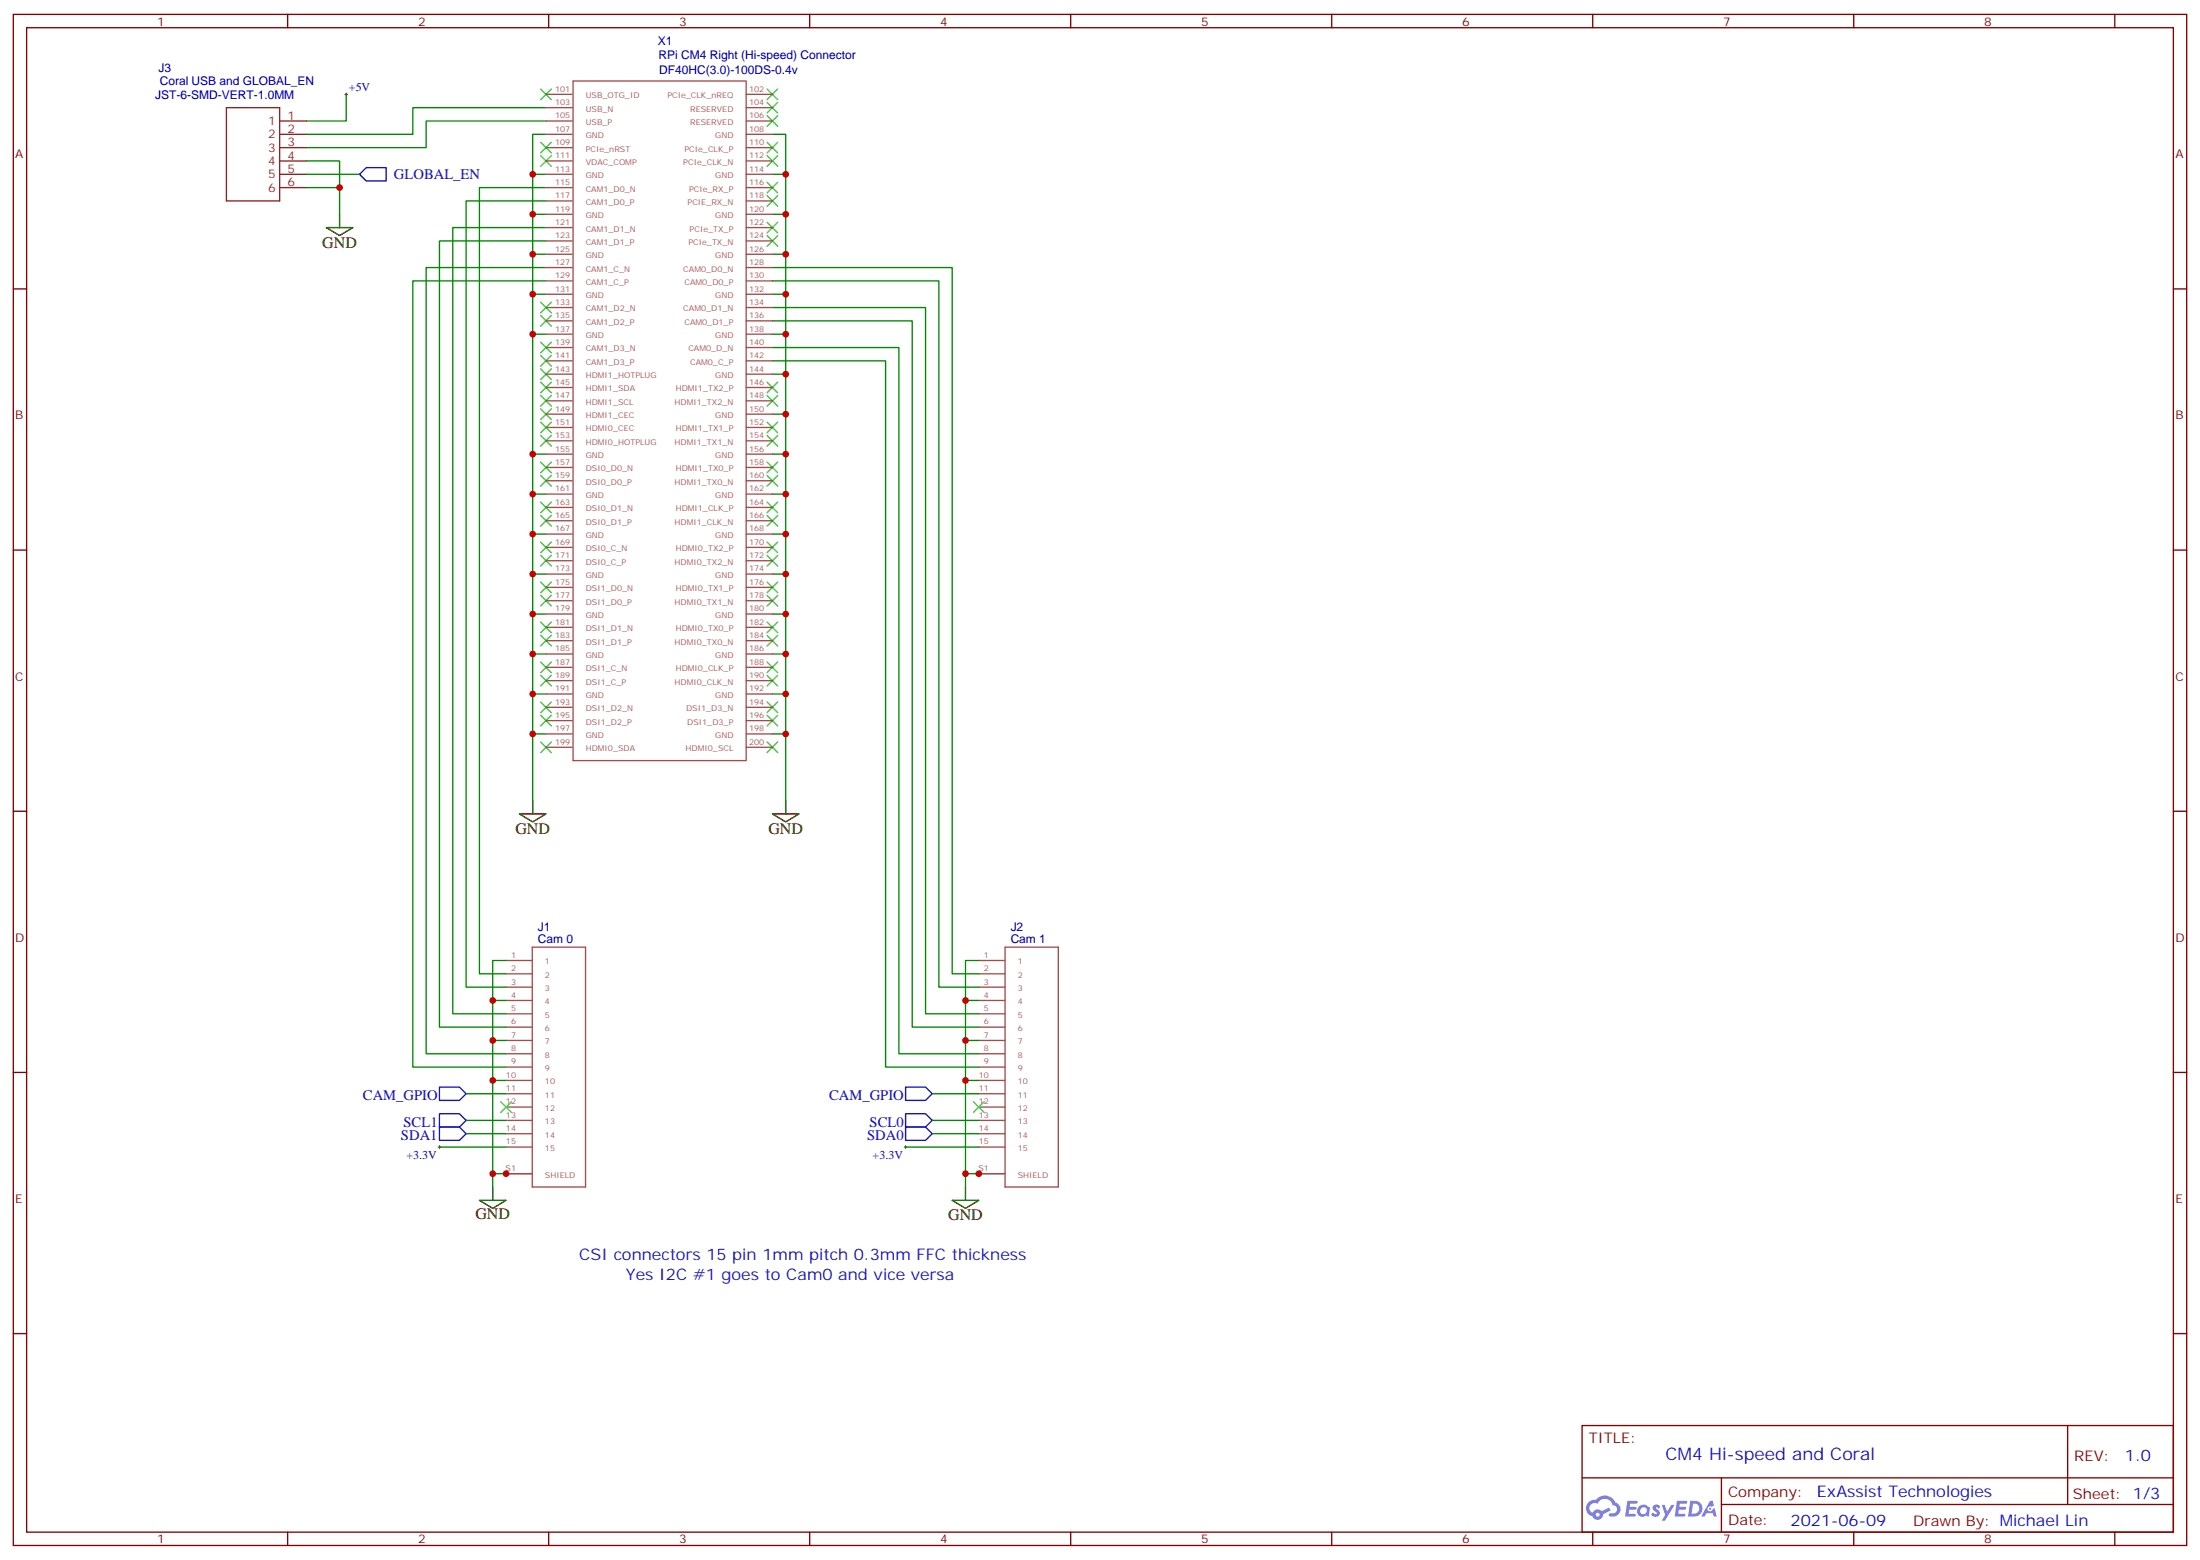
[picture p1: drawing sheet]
<svg xmlns="http://www.w3.org/2000/svg" width="583mm" height="413mm" viewBox="0 0 583 413" stroke-linecap="round" stroke-linejoin="round" font-family="sans-serif">
<g fill="none" stroke="#870000" stroke-width=".35">
<path d="M3.5 3.8h575.8v405.4h-575.8zM7.1 7.3h568.6v398.3h-568.6zM76.2 3.8v3.5M145.3 3.8v3.5M214.5 3.8v3.5M283.6 3.8v3.5M352.8 3.8v3.5M421.9 3.8v3.5M491.1 3.8v3.5M560.2 3.8v3.5M3.5 76.5h3.6M575.7 76.5h3.6"/>
<path d="M3.5 145.6h3.6M575.7 145.6h3.6M3.5 214.8h3.6M575.7 214.8h3.6M3.5 283.9h3.6M575.7 283.9h3.6M3.5 353.1h3.6M575.7 353.1h3.6M419.1 377.4h156.6v28.2h-156.6zM547.7 377.4v20.9M419.1 391.2h156.5M456 398.3h119.6"/>
<path d="M456 391.2v14.2M76.2 405.6v3.6M145.3 405.6v3.6M214.5 405.6v3.6M283.6 405.6v3.6M352.8 405.6v3.6M421.9 405.6v3.6M491.1 405.6v3.6M560.2 405.6v3.6"/>
</g>
<g fill="#5487ff">
<path d="M438.1 398.6a1.22 1.22 0 0 1 1.7 .2l-.4 .6a.47 .47 0 0 0-.3-.4 .47 .47 0 0 0-.5 .2v.1a1.23 1.23 0 0 1 .8 2 1.44 1.44 0 0 1-2-.3l.5-.6 .7 .5a.29 .29 0 0 0 .3-.3 .29 .29 0 0 0-.2-.3 1.04 1.04 0 0 1-.6-1.7z"/>
<path d="M431.1 397.3h2.3l.4 .2-.2 .5-1.8 .1-.1 .8h1.5l.3 .4-.3 .4h-1.6l-.2 1.1h1.7l.2 .3-.2 .3-2.6 .1z"/>
<path d="M444.2 397.3h2.4l.3 .2-.1 .5-1.8 .1-.2 .8h1.6l.3 .4-.4 .4h-1.6l-.1 1.1h1.7l.2 .3-.2 .3-2.7 .1z"/>
<path d="M453 397.3h.7l.3 1.3-.6 .3a.69 .69 0 0 0-1 .3 .69 .69 0 0 0 .4 .9 .69 .69 0 0 0 .9-.6l.5-.2 .6 2.2h-.8l-.3-.9h-1.7l-.5 .9h-.8z"/>
<path d="M440.2 398.4h.8l.6 1.8 1.1-1.8h.9l-2.6 4.2h-.8l.9-1.5z"/>
<path d="M447.8 397.3l-.6 4.2h1.3a2.11 2.11 0 0 0 2.5-2.1 2.11 2.11 0 0 0-2.5-2.1zM448.5 398.1a1.39 1.39 0 0 1 1.7 1.4 1.39 1.39 0 0 1-1.8 1.3h-.3z"/>
<path d="M434.1 399a1.54 1.54 0 0 0-.1 2.1 1.54 1.54 0 0 0 2.1 .1l.7 .3 .3-2.3-.2-.3h-.4a1.49 1.49 0 0 0-2.4 .1zM434.3 400a.95 .95 0 0 1 1.9 0 .95 .95 0 0 1-1.9 0z"/>
<path d="M420.8 397.7a2.18 2.18 0 0 0 1.1 3.7 1.44 1.44 0 0 0 1.6 .9 1.44 1.44 0 0 0 1.2-1.4l2-1-.5-.8-1.9 1a1.47 1.47 0 0 0-2.4 .4 1.39 1.39 0 0 1-.7-1.9 1.39 1.39 0 0 1 2-.5 2.12 2.12 0 0 1 2.2-1.3 2.12 2.12 0 0 1 1.9 1.7 1.14 1.14 0 0 1 1 1.4 1.14 1.14 0 0 1-1.6 .7 .43 .43 0 0 0-.5 .4 .43 .43 0 0 0 .4 .5 1.98 1.98 0 0 0 2.5-1.2 1.98 1.98 0 0 0-1.2-2.6 2.98 2.98 0 0 0-5.1-.6l-1.1 .1zM422.7 401a.55 .55 0 0 1 1.1 0 .55 .55 0 0 1-1.1 0z"/>
<circle cx="453" cy="399.4" r=".26"/>
</g>
<path d="M90 56.7v3.6M86.4 60.3h7.1l-3.5 2.1zM137.6 215.5h7l-3.5 2.1zM141.1 211.9v3.6M204.6 215.5h7.1l-3.6 2.1zM208.1 211.9v3.6M127 317.8h7.1l-3.6 2.1zM130.5 314.3v3.5M252.2 317.8h7.1l-3.5 2.1zM255.8 314.3v3.5" fill="none" stroke="#000" stroke-width=".35"/>
<g fill="none" stroke="#008700" stroke-width=".35">
<path d="M91.7 25v7h-10.6M144.6 35.6h-3.5v176.3M144.6 28.5h-35.2v7.1h-28.3M144.6 32h-31.7v7.1h-31.8M204.6 35.6h3.5v176.3M81.1 42.6h8.9v7.1h-8.9M81.1 46.1h14.1M90 49.7v7M141.1 46.1h3.5M141.1 56.7h3.5M144.6 49.7h-17.6v208.1h7.1M144.6 53.2h-21.1v208.1h10.6"/>
<path d="M204.6 46.1h3.5M204.6 56.7h3.5M141.1 67.3h3.5M141.1 77.9h3.5M144.6 60.3h-24.7v208.1h14.2M144.6 63.8h-28.2v208.1h17.7M144.6 70.8h-31.7v208.2h21.2M144.6 74.4h-35.2v208.1h24.7M204.6 70.8h47.6v187h7.1M204.6 74.4h44.1v186.9h10.6M204.6 67.3h3.5M204.6 77.9h3.5"/>
<path d="M141.1 88.5h3.5M204.6 81.4h40.6v187h14.1M204.6 84.9h37.1v187h17.6M204.6 92h33.5v187h21.2M204.6 95.5h30v187h24.7M204.6 88.5h3.5M204.6 99.1h3.5M204.6 109.6h3.5M141.1 120.2h3.5M141.1 130.8h3.5M204.6 120.2h3.5M204.6 130.8h3.5"/>
<path d="M141.1 141.4h3.5M141.1 152h3.5M204.6 141.4h3.5M204.6 152h3.5M141.1 162.6h3.5M141.1 173.1h3.5M204.6 162.6h3.5M204.6 173.1h3.5M141.1 183.7h3.5M141.1 194.3h3.5M204.6 183.7h3.5M204.6 194.3h3.5"/>
<path d="M134.1 254.3h-3.6v60M259.3 254.3h-3.5v60M130.5 264.9h3.6M130.5 275.4h3.6M255.8 264.9h3.5M255.8 275.4h3.5M123.5 289.6h10.6M123.5 296.6h10.6M130.5 286h3.6M246.9 289.6h12.4M246.9 296.6h12.4M255.8 286h3.5"/>
<path d="M116.4 303.7h17.7M123.5 300.1h10.6M130.5 310.7h3.6M239.9 303.7h19.4M246.9 300.1h12.4M255.8 310.7h3.5"/>
</g>
<g fill="none" stroke="#3c3" stroke-width=".35">
<path d="M143.2 37.7l2.8 2.8M143.2 23.6l2.8 2.8M146 37.7l-2.8 2.8M146 23.6l-2.8 2.8M203.2 27.1l2.8 2.8M203.2 30.6l2.8 2.8M203.2 37.7l2.8 2.8M203.2 23.6l2.8 2.8M206 27.1l-2.8 2.8M206 30.6l-2.8 2.8M206 37.7l-2.8 2.8M206 23.6l-2.8 2.8"/>
<path d="M143.2 41.2l2.8 2.8M146 41.2l-2.8 2.8M203.2 58.8l2.8 2.9M203.2 51.8l2.8 2.8M203.2 48.3l2.8 2.8M203.2 41.2l2.8 2.8M206 51.8l-2.8 2.8M206 48.3l-2.8 2.8M206 41.2l-2.8 2.8M206 58.8l-2.8 2.9M203.2 62.4l2.8 2.8M206 62.4l-2.8 2.8"/>
<path d="M143.2 97.6l2.8 2.9M143.2 80l2.8 2.8M143.2 83.5l2.8 2.9M143.2 90.6l2.8 2.8M143.2 94.1l2.8 2.8M146 90.6l-2.8 2.8M146 97.6l-2.8 2.9M146 80l-2.8 2.8M146 83.5l-2.8 2.9M146 94.1l-2.8 2.8M143.2 115.3l2.8 2.8M143.2 111.8l2.8 2.8"/>
<path d="M143.2 108.2l2.8 2.9M143.2 104.7l2.8 2.8M143.2 101.2l2.8 2.8M146 115.3l-2.8 2.8M146 111.8l-2.8 2.8M146 108.2l-2.8 2.9M146 104.7l-2.8 2.8M146 101.2l-2.8 2.8M203.2 115.3l2.8 2.8M203.2 111.8l2.8 2.8M203.2 104.7l2.8 2.8M203.2 101.2l2.8 2.8"/>
<path d="M206 115.3l-2.8 2.8M206 104.7l-2.8 2.8M206 111.8l-2.8 2.8M206 101.2l-2.8 2.8M143.2 136.5l2.8 2.8M143.2 132.9l2.8 2.8M143.2 125.9l2.8 2.8M143.2 122.3l2.8 2.9M146 136.5l-2.8 2.8M146 132.9l-2.8 2.8M146 125.9l-2.8 2.8M146 122.3l-2.8 2.9"/>
<path d="M203.2 136.5l2.8 2.8M203.2 132.9l2.8 2.8M203.2 125.9l2.8 2.8M203.2 122.3l2.8 2.9M206 125.9l-2.8 2.8M206 136.5l-2.8 2.8M206 132.9l-2.8 2.8M206 122.3l-2.8 2.9M143.2 157.6l2.8 2.8M143.2 154.1l2.8 2.8M143.2 147l2.8 2.9M143.2 143.5l2.8 2.8"/>
<path d="M146 157.6l-2.8 2.8M146 154.1l-2.8 2.8M146 147l-2.8 2.9M146 143.5l-2.8 2.8M203.2 157.6l2.8 2.8M203.2 154.1l2.8 2.8M203.2 147l2.8 2.9M203.2 143.5l2.8 2.8M206 157.6l-2.8 2.8M206 154.1l-2.8 2.8M206 147l-2.8 2.9M206 143.5l-2.8 2.8"/>
<path d="M143.2 178.8l2.8 2.8M143.2 175.3l2.8 2.8M143.2 168.2l2.8 2.8M143.2 164.7l2.8 2.8M146 178.8l-2.8 2.8M146 175.3l-2.8 2.8M146 168.2l-2.8 2.8M146 164.7l-2.8 2.8M203.2 178.8l2.8 2.8M203.2 175.3l2.8 2.8M203.2 168.2l2.8 2.8M203.2 164.7l2.8 2.8"/>
<path d="M206 178.8l-2.8 2.8M206 175.3l-2.8 2.8M206 168.2l-2.8 2.8M206 164.7l-2.8 2.8M143.2 189.4l2.8 2.8M143.2 185.8l2.8 2.9M143.2 196.4l2.8 2.8M146 189.4l-2.8 2.8M146 185.8l-2.8 2.9M146 196.4l-2.8 2.8M203.2 196.4l2.8 2.8M203.2 189.4l2.8 2.8"/>
<path d="M203.2 185.8l2.8 2.9M206 196.4l-2.8 2.8M206 189.4l-2.8 2.8M206 185.8l-2.8 2.9M132.6 291.7l2.9 2.8M135.5 291.7l-2.9 2.8M257.9 291.7l2.8 2.8M260.7 291.7l-2.8 2.8"/>
</g>
<g fill="none" stroke="#a64a4a" stroke-width=".35">
<path d="M144.6 39.1h7M144.6 35.6h7M144.6 32h7M144.6 28.5h7M144.6 25h7M197.6 21.4h-45.8v180h45.8M197.7 39.1h6.9M197.7 35.6h6.9M197.7 32h6.9M197.7 28.5h6.9M197.7 25h6.9M197.7 21.4v180"/>
<path d="M144.6 56.7h7M144.6 53.2h7M144.6 49.7h7M144.6 46.1h7M144.6 42.6h7M197.7 56.7h6.9M197.7 53.2h6.9M197.7 49.7h6.9M197.7 46.1h6.9M197.7 42.6h6.9M144.6 77.9h7M144.6 74.4h7"/>
<path d="M144.6 70.8h7M144.6 67.3h7M144.6 63.8h7M144.6 60.3h7M197.7 77.9h6.9M197.7 74.4h6.9M197.7 70.8h6.9M197.7 67.3h6.9M197.7 63.8h6.9M197.7 60.3h6.9M144.6 99.1h7M144.6 95.5h7"/>
<path d="M144.6 92h7M144.6 88.5h7M144.6 84.9h7M144.6 81.4h7M197.7 99.1h6.9M197.7 95.5h6.9M197.7 92h6.9M197.7 88.5h6.9M197.7 84.9h6.9M197.7 81.4h6.9M144.6 116.7h7M144.6 113.2h7"/>
<path d="M144.6 109.6h7M144.6 106.1h7M144.6 102.6h7M197.7 116.7h6.9M197.7 113.2h6.9M197.7 109.6h6.9M197.7 106.1h6.9M197.7 102.6h6.9M144.6 137.9h7M144.6 134.3h7M144.6 130.8h7M144.6 127.3h7"/>
<path d="M144.6 123.8h7M144.6 120.2h7M197.7 137.9h6.9M197.7 134.3h6.9M197.7 130.8h6.9M197.7 127.3h6.9M197.7 123.8h6.9M197.7 120.2h6.9M144.6 159h7M144.6 155.5h7M144.6 152h7M144.6 148.4h7"/>
<path d="M144.6 144.9h7M144.6 141.4h7M197.7 159h6.9M197.7 155.5h6.9M197.7 152h6.9M197.7 148.4h6.9M197.7 144.9h6.9M197.7 141.4h6.9M144.6 176.7h7M144.6 173.1h7M144.6 169.6h7M144.6 166.1h7"/>
<path d="M144.6 162.6h7M197.7 176.7h6.9M197.7 173.1h6.9M197.7 169.6h6.9M197.7 166.1h6.9M197.7 162.6h6.9M144.6 197.8h7M144.6 194.3h7M144.6 190.8h7M144.6 187.3h7M144.6 183.7h7M144.6 180.2h7"/>
<path d="M197.7 197.8h6.9M197.7 194.3h6.9M197.7 190.8h6.9M197.7 187.3h6.9M197.7 183.7h6.9M197.7 180.2h6.9M134.1 254.3h6.9M134.1 257.8h6.9M141 250.8h14.1v63.5h-14.1zM259.3 254.3h6.9M259.3 257.8h6.9M266.2 250.8h14.1v63.5h-14.1z"/>
<path d="M134.1 261.3h6.9M134.1 264.9h6.9M134.1 268.4h6.9M134.1 271.9h6.9M134.1 275.4h6.9M134.1 279h6.9M259.3 261.3h6.9M259.3 264.9h6.9M259.3 268.4h6.9M259.3 271.9h6.9M259.3 275.4h6.9M259.3 279h6.9"/>
<path d="M134.1 282.5h6.9M134.1 286h6.9M134.1 289.6h6.9M134.1 293.1h6.9M134.1 296.6h6.9M259.3 282.5h6.9M259.3 286h6.9M259.3 289.6h6.9M259.3 293.1h6.9M259.3 296.6h6.9M134.1 310.7h6.9M134.1 300.1h6.9"/>
<path d="M134.1 303.7h6.9M259.3 310.7h6.9M259.3 300.1h6.9M259.3 303.7h6.9"/>
</g>
<path d="M91.4 25h.7M91.7 24.6v.7M116.1 303.7h.7M116.4 303.3v.7M239.5 303.7h.7M239.9 303.3v.7" fill="none" stroke="#000" stroke-width=".26"/>
<path d="M95.2 46.1l1.8-1.7h5.3v3.5h-5.3zM116.4 287.8h5.3l1.8 1.8-1.8 1.7h-5.3zM116.4 294.9h5.3l1.8 1.7-1.8 1.8h-5.3zM116.4 298.4h5.3l1.8 1.7-1.8 1.8h-5.3zM239.9 287.8h5.3l1.7 1.8-1.7 1.7h-5.3zM239.9 294.9h5.3l1.7 1.7-1.7 1.8h-5.3zM239.9 298.4h5.3l1.7 1.7-1.7 1.8h-5.3z" fill="none" stroke="#00f" stroke-width=".35"/>
<path d="M60 28.5h14.1v24.7h-14.1zM74.1 32h7M74.1 35.6h7M74.1 39.1h7M74.1 42.6h7M74.1 46.1h7M74.1 49.7h7" fill="none" stroke="#8c2424" stroke-width=".35"/>
<g fill="#c00">
<circle cx="141.1" cy="46.1" r=".88"/>
<circle cx="141.1" cy="56.7" r=".88"/>
<circle cx="141.1" cy="67.3" r=".88"/>
<circle cx="130.5" cy="264.9" r=".88"/>
<circle cx="130.5" cy="275.4" r=".88"/>
<circle cx="130.5" cy="286" r=".88"/>
<circle cx="259.3" cy="310.7" r=".88"/>
<circle cx="255.8" cy="264.9" r=".88"/>
<circle cx="255.8" cy="275.4" r=".88"/>
<circle cx="255.8" cy="286" r=".88"/>
<circle cx="255.8" cy="310.7" r=".88"/>
<circle cx="130.5" cy="310.7" r=".88"/>
<circle cx="141.1" cy="77.9" r=".88"/>
<circle cx="141.1" cy="88.5" r=".88"/>
<circle cx="141.1" cy="120.2" r=".88"/>
<circle cx="141.1" cy="130.8" r=".88"/>
<circle cx="141.1" cy="141.4" r=".88"/>
<circle cx="141.1" cy="152" r=".88"/>
<circle cx="141.1" cy="162.6" r=".88"/>
<circle cx="141.1" cy="173.1" r=".88"/>
<circle cx="141.1" cy="183.7" r=".88"/>
<circle cx="141.1" cy="194.3" r=".88"/>
<circle cx="208.1" cy="46.1" r=".88"/>
<circle cx="208.1" cy="56.7" r=".88"/>
<circle cx="208.1" cy="67.3" r=".88"/>
<circle cx="208.1" cy="77.9" r=".88"/>
<circle cx="208.1" cy="88.5" r=".88"/>
<circle cx="208.1" cy="99.1" r=".88"/>
<circle cx="208.1" cy="109.6" r=".88"/>
<circle cx="208.1" cy="120.2" r=".88"/>
<circle cx="208.1" cy="130.8" r=".88"/>
<circle cx="208.1" cy="141.4" r=".88"/>
<circle cx="208.1" cy="152" r=".88"/>
<circle cx="208.1" cy="162.6" r=".88"/>
<circle cx="208.1" cy="173.1" r=".88"/>
<circle cx="208.1" cy="183.7" r=".88"/>
<circle cx="208.1" cy="194.3" r=".88"/>
<circle cx="90" cy="49.7" r=".88"/>
<circle cx="134.1" cy="310.7" r=".88"/>
</g>
<text font-size="4.6" fill="#00f" x="441.2" y="386.4">CM4 Hi-speed and Coral</text>
<g font-size="4.2">
<text x="85.4" y="65.5">GND</text>
<text x="136.5" y="220.8">GND</text>
<text x="203.6" y="220.8">GND</text>
<text x="125.9" y="322.7">GND</text>
<text x="251.2" y="323.1">GND</text>
</g>
<g font-size="4.2" fill="#00f">
<text x="153.5" y="333.7">CSI connectors 15 pin 1mm pitch 0.3mm FFC thickness</text>
<text x="165.8" y="338.9">Yes I2C #1 goes to Cam0 and vice versa</text>
<text x="562.9" y="386.7">1.0</text>
<text x="481.3" y="396.2">ExAssist Technologies</text>
<text x="474.4" y="404">2021-06-09</text>
</g>
<g font-size="3.9" fill="#00f">
<text x="104.3" y="47.4">GLOBAL_EN</text>
<text x="96.1" y="291.3">CAM_GPIO</text>
<text x="219.6" y="291.3">CAM_GPIO</text>
<text x="106.9" y="298.4">SCL1</text>
<text x="230.4" y="298.4">SCL0</text>
<text x="106.2" y="301.9">SDA1</text>
<text x="229.7" y="301.9">SDA0</text>
</g>
<g font-size="3.9" fill="#800">
<text x="420.9" y="382">TITLE:</text>
<text x="549.5" y="386.7">REV:</text>
<text x="457.8" y="396.2">Company:</text>
<text x="549.1" y="396.8">Sheet: 1/3</text>
<text x="457.8" y="403.9">Date:</text>
<text x="506.8" y="403.9">Drawn By: Michael Lin</text>
</g>
<g font-size="3.2" fill="#800">
<text x="41.6" y="6.8">1</text>
<text x="110.8" y="6.8">2</text>
<text x="179.9" y="6.8">3</text>
<text x="249.1" y="6.8">4</text>
<text x="318.2" y="6.8">5</text>
<text x="387.3" y="6.8">6</text>
<text x="456.5" y="6.8">7</text>
<text x="525.6" y="6.8">8</text>
<text x="4.1" y="41.9">A</text>
<text x="576.3" y="41.9">A</text>
<text x="4.1" y="111.1">B</text>
<text x="576.3" y="111.1">B</text>
<text x="4.1" y="180.2">C</text>
<text x="576.3" y="180.2">C</text>
<text x="4.1" y="249.3">D</text>
<text x="576.3" y="249.3">D</text>
<text x="4.1" y="318.5">E</text>
<text x="576.3" y="318.5">E</text>
<text x="41.6" y="408.6">1</text>
<text x="110.8" y="408.6">2</text>
<text x="179.9" y="408.6">3</text>
<text x="249.1" y="408.6">4</text>
<text x="318.2" y="408.6">5</text>
<text x="387.3" y="408.6">6</text>
<text x="456.5" y="408.6">7</text>
<text x="525.6" y="408.6">8</text>
</g>
<g font-size="3.2" fill="#000080">
<text x="174.3" y="12">X1</text>
<text x="174.4" y="15.5">RPi CM4 Right (Hi-speed) Connector</text>
<text x="42" y="19.1">J3</text>
<text x="42.3" y="22.6">Coral USB and GLOBAL_EN</text>
<text x="174.6" y="19.7">DF40HC(3.0)-100DS-0.4v</text>
<text x="41.1" y="26.1">JST-6-SMD-VERT-1.0MM</text>
<text x="142.5" y="249.7">Cam 0</text>
<text x="142.5" y="246.5">J1</text>
<text x="267.7" y="249.7">Cam 1</text>
<text x="267.7" y="246.5">J2</text>
</g>
<g font-size="3.2" fill="#00f">
<text x="92.4" y="24.1">+5V</text>
<text x="107.7" y="306.8">+3.3V</text>
<text x="231.2" y="306.8">+3.3V</text>
</g>
<g font-size="3.2" fill="#8d2323">
<text x="71" y="33.1">1</text>
<text x="76.2" y="31.7">1</text>
<text x="76.2" y="35.2">2</text>
<text x="71" y="36.6">2</text>
<text x="71" y="40.1">3</text>
<text x="76.2" y="38.7">3</text>
<text x="71" y="43.7">4</text>
<text x="71" y="47.2">5</text>
<text x="76.2" y="42.3">4</text>
<text x="76.2" y="45.8">5</text>
<text x="71" y="50.7">6</text>
<text x="76.2" y="49.3">6</text>
</g>
<g font-size="2.1" fill="#a54b4b">
<text x="147" y="27.8">103</text>
<text x="147" y="24.3">101</text>
<text x="155.2" y="29.5">USB_N</text>
<text x="155.2" y="26">USB_OTG_ID</text>
<text x="176.8" y="26">PCIe_CLK_nREQ</text>
<text x="182.8" y="29.5">RESERVED</text>
<text x="198.4" y="27.8">104</text>
<text x="198.4" y="24.3">102</text>
<text x="147" y="34.9">107</text>
<text x="147" y="31.3">105</text>
<text x="155.2" y="33.1">USB_P</text>
<text x="182.8" y="33.1">RESERVED</text>
<text x="198.4" y="34.9">108</text>
<text x="198.4" y="31.3">106</text>
<text x="147" y="41.9">111</text>
<text x="147" y="38.4">109</text>
<text x="155.2" y="40.1">PCIe_nRST</text>
<text x="155.2" y="36.6">GND</text>
<text x="181.3" y="40.1">PCIe_CLK_P</text>
<text x="189.5" y="36.6">GND</text>
<text x="198.4" y="41.9">112</text>
<text x="198.4" y="38.4">110</text>
<text x="147" y="45.4">113</text>
<text x="155.2" y="47.2">GND</text>
<text x="155.2" y="43.7">VDAC_COMP</text>
<text x="181" y="43.7">PCIe_CLK_N</text>
<text x="189.5" y="47.2">GND</text>
<text x="198.4" y="45.4">114</text>
<text x="147" y="52.5">117</text>
<text x="147" y="49">115</text>
<text x="155.2" y="50.7">CAM1_D0_N</text>
<text x="182.5" y="50.7">PCIe_RX_P</text>
<text x="198.4" y="52.5">118</text>
<text x="198.4" y="49">116</text>
<text x="147" y="59.6">121</text>
<text x="147" y="56">119</text>
<text x="155.2" y="57.8">GND</text>
<text x="155.2" y="54.2">CAM1_D0_P</text>
<text x="182.1" y="54.2">PCIE_RX_N</text>
<text x="189.5" y="57.8">GND</text>
<text x="198.4" y="59.6">122</text>
<text x="198.4" y="56">120</text>
<text x="147" y="63.1">123</text>
<text x="155.2" y="64.8">CAM1_D1_P</text>
<text x="155.2" y="61.3">CAM1_D1_N</text>
<text x="182.4" y="64.8">PCIe_TX_N</text>
<text x="182.7" y="61.3">PCIe_TX_P</text>
<text x="198.4" y="63.1">124</text>
<text x="147" y="70.1">127</text>
<text x="147" y="66.6">125</text>
<text x="155.2" y="71.9">CAM1_C_N</text>
<text x="155.2" y="68.4">GND</text>
<text x="181" y="71.9">CAM0_D0_N</text>
<text x="189.5" y="68.4">GND</text>
<text x="198.4" y="70.1">128</text>
<text x="198.4" y="66.6">126</text>
<text x="147" y="77.2">131</text>
<text x="147" y="73.7">129</text>
<text x="155.2" y="75.4">CAM1_C_P</text>
<text x="181.3" y="75.4">CAM0_D0_P</text>
<text x="198.4" y="77.2">132</text>
<text x="198.4" y="73.7">130</text>
<text x="147" y="80.7">133</text>
<text x="155.2" y="82.5">CAM1_D2_N</text>
<text x="155.2" y="78.9">GND</text>
<text x="181" y="82.5">CAM0_D1_N</text>
<text x="189.5" y="78.9">GND</text>
<text x="198.4" y="80.7">134</text>
<text x="147" y="87.8">137</text>
<text x="147" y="84.3">135</text>
<text x="155.2" y="89.5">GND</text>
<text x="155.2" y="86">CAM1_D2_P</text>
<text x="181.3" y="86">CAM0_D1_P</text>
<text x="189.5" y="89.5">GND</text>
<text x="198.4" y="87.8">138</text>
<text x="198.4" y="84.3">136</text>
<text x="147" y="94.8">141</text>
<text x="147" y="91.3">139</text>
<text x="155.2" y="93">CAM1_D3_N</text>
<text x="182.4" y="93">CAM0_D_N</text>
<text x="198.4" y="94.8">142</text>
<text x="198.4" y="91.3">140</text>
<text x="147" y="101.9">145</text>
<text x="147" y="98.4">143</text>
<text x="155.2" y="100.1">HDMI1_HOTPLUG</text>
<text x="155.2" y="96.6">CAM1_D3_P</text>
<text x="182.8" y="96.6">CAM0_C_P</text>
<text x="189.5" y="100.1">GND</text>
<text x="198.4" y="101.9">146</text>
<text x="198.4" y="98.4">144</text>
<text x="147" y="105.4">147</text>
<text x="155.2" y="107.2">HDMI1_SCL</text>
<text x="155.2" y="103.6">HDMI1_SDA</text>
<text x="178.7" y="107.2">HDMI1_TX2_N</text>
<text x="179" y="103.6">HDMI1_TX2_P</text>
<text x="198.4" y="105.4">148</text>
<text x="147" y="112.5">151</text>
<text x="147" y="108.9">149</text>
<text x="155.2" y="110.7">HDMI1_CEC</text>
<text x="189.5" y="110.7">GND</text>
<text x="198.4" y="112.5">152</text>
<text x="198.4" y="108.9">150</text>
<text x="147" y="119.5">155</text>
<text x="147" y="116">153</text>
<text x="155.2" y="117.7">HDMI0_HOTPLUG</text>
<text x="155.2" y="114.2">HDMI0_CEC</text>
<text x="178.7" y="117.7">HDMI1_TX1_N</text>
<text x="179" y="114.2">HDMI1_TX1_P</text>
<text x="198.4" y="119.5">156</text>
<text x="198.4" y="116">154</text>
<text x="147" y="123.1">157</text>
<text x="155.2" y="124.8">DSI0_D0_N</text>
<text x="155.2" y="121.3">GND</text>
<text x="179" y="124.8">HDMI1_TX0_P</text>
<text x="189.5" y="121.3">GND</text>
<text x="198.4" y="123.1">158</text>
<text x="147" y="130.1">161</text>
<text x="147" y="126.6">159</text>
<text x="155.2" y="131.9">GND</text>
<text x="155.2" y="128.3">DSI0_D0_P</text>
<text x="178.7" y="128.3">HDMI1_TX0_N</text>
<text x="189.5" y="131.9">GND</text>
<text x="198.4" y="130.1">162</text>
<text x="198.4" y="126.6">160</text>
<text x="147" y="137.2">165</text>
<text x="147" y="133.6">163</text>
<text x="155.2" y="135.4">DSI0_D1_N</text>
<text x="179" y="135.4">HDMI1_CLK_P</text>
<text x="198.4" y="137.2">166</text>
<text x="198.4" y="133.6">164</text>
<text x="147" y="140.7">167</text>
<text x="155.2" y="142.4">GND</text>
<text x="155.2" y="138.9">DSI0_D1_P</text>
<text x="178.7" y="138.9">HDMI1_CLK_N</text>
<text x="189.5" y="142.4">GND</text>
<text x="198.4" y="140.7">168</text>
<text x="147" y="147.8">171</text>
<text x="147" y="144.2">169</text>
<text x="155.2" y="149.5">DSI0_C_P</text>
<text x="155.2" y="146">DSI0_C_N</text>
<text x="178.7" y="149.5">HDMI0_TX2_N</text>
<text x="179" y="146">HDMI0_TX2_P</text>
<text x="198.4" y="147.8">172</text>
<text x="198.4" y="144.2">170</text>
<text x="147" y="154.8">175</text>
<text x="147" y="151.3">173</text>
<text x="155.2" y="153">GND</text>
<text x="189.5" y="153">GND</text>
<text x="198.4" y="154.8">176</text>
<text x="198.4" y="151.3">174</text>
<text x="147" y="161.9">179</text>
<text x="147" y="158.3">177</text>
<text x="155.2" y="160.1">DSI1_D0_P</text>
<text x="155.2" y="156.5">DSI1_D0_N</text>
<text x="178.7" y="160.1">HDMI0_TX1_N</text>
<text x="179" y="156.5">HDMI0_TX1_P</text>
<text x="198.4" y="161.9">180</text>
<text x="198.4" y="158.3">178</text>
<text x="147" y="165.4">181</text>
<text x="155.2" y="167.1">DSI1_D1_N</text>
<text x="155.2" y="163.6">GND</text>
<text x="179" y="167.1">HDMI0_TX0_P</text>
<text x="189.5" y="163.6">GND</text>
<text x="198.4" y="165.4">182</text>
<text x="147" y="172.4">185</text>
<text x="147" y="168.9">183</text>
<text x="155.2" y="170.7">DSI1_D1_P</text>
<text x="178.7" y="170.7">HDMI0_TX0_N</text>
<text x="198.4" y="172.4">186</text>
<text x="198.4" y="168.9">184</text>
<text x="147" y="179.5">189</text>
<text x="147" y="176">187</text>
<text x="155.2" y="177.7">DSI1_C_N</text>
<text x="155.2" y="174.2">GND</text>
<text x="179" y="177.7">HDMI0_CLK_P</text>
<text x="189.5" y="174.2">GND</text>
<text x="198.4" y="179.5">190</text>
<text x="198.4" y="176">188</text>
<text x="147" y="183">191</text>
<text x="155.2" y="184.8">GND</text>
<text x="155.2" y="181.2">DSI1_C_P</text>
<text x="178.7" y="181.2">HDMI0_CLK_N</text>
<text x="189.5" y="184.8">GND</text>
<text x="198.4" y="183">192</text>
<text x="147" y="190.1">195</text>
<text x="147" y="186.6">193</text>
<text x="155.2" y="191.8">DSI1_D2_P</text>
<text x="155.2" y="188.3">DSI1_D2_N</text>
<text x="181.8" y="188.3">DSI1_D3_N</text>
<text x="182.1" y="191.8">DSI1_D3_P</text>
<text x="198.4" y="190.1">196</text>
<text x="198.4" y="186.6">194</text>
<text x="147" y="197.1">199</text>
<text x="147" y="193.6">197</text>
<text x="155.2" y="195.4">GND</text>
<text x="189.5" y="195.4">GND</text>
<text x="198.4" y="197.1">200</text>
<text x="198.4" y="193.6">198</text>
<text x="155.2" y="198.9">HDMI0_SDA</text>
<text x="181.6" y="198.9">HDMI0_SCL</text>
<text x="135.4" y="253.6">1</text>
<text x="135.4" y="257.1">2</text>
<text x="144.4" y="255.3">1</text>
<text x="260.6" y="253.6">1</text>
<text x="260.6" y="257.1">2</text>
<text x="269.6" y="255.3">1</text>
<text x="135.4" y="260.6">3</text>
<text x="144.4" y="258.9">2</text>
<text x="144.4" y="262.4">3</text>
<text x="260.6" y="260.6">3</text>
<text x="269.6" y="258.9">2</text>
<text x="269.6" y="262.4">3</text>
<text x="135.4" y="264.2">4</text>
<text x="135.4" y="267.7">5</text>
<text x="144.4" y="265.9">4</text>
<text x="144.4" y="269.4">5</text>
<text x="260.6" y="264.2">4</text>
<text x="260.6" y="267.7">5</text>
<text x="269.6" y="265.9">4</text>
<text x="269.6" y="269.4">5</text>
<text x="135.4" y="271.2">6</text>
<text x="135.4" y="274.8">7</text>
<text x="144.4" y="273">6</text>
<text x="260.6" y="271.2">6</text>
<text x="260.6" y="274.8">7</text>
<text x="269.6" y="273">6</text>
<text x="135.4" y="278.3">8</text>
<text x="135.4" y="281.8">9</text>
<text x="144.4" y="276.5">7</text>
<text x="144.4" y="280">8</text>
<text x="260.6" y="278.3">8</text>
<text x="260.6" y="281.8">9</text>
<text x="269.6" y="276.5">7</text>
<text x="269.6" y="280">8</text>
<text x="134" y="285.3">10</text>
<text x="144.4" y="283.5">9</text>
<text x="144.4" y="287.1">10</text>
<text x="259.3" y="285.3">10</text>
<text x="269.6" y="283.5">9</text>
<text x="269.6" y="287.1">10</text>
<text x="134" y="288.9">11</text>
<text x="134" y="292.4">12</text>
<text x="144.4" y="290.6">11</text>
<text x="259.3" y="288.9">11</text>
<text x="259.3" y="292.4">12</text>
<text x="269.6" y="290.6">11</text>
<text x="134" y="295.9">13</text>
<text x="134" y="299.4">14</text>
<text x="144.4" y="294.1">12</text>
<text x="144.4" y="297.7">13</text>
<text x="259.3" y="295.9">13</text>
<text x="259.3" y="299.4">14</text>
<text x="269.6" y="294.1">12</text>
<text x="269.6" y="297.7">13</text>
<text x="134" y="303">15</text>
<text x="144.4" y="301.2">14</text>
<text x="144.4" y="304.7">15</text>
<text x="259.3" y="303">15</text>
<text x="269.6" y="301.2">14</text>
<text x="269.6" y="304.7">15</text>
<text x="133.9" y="310">S1</text>
<text x="144.4" y="311.8">SHIELD</text>
<text x="259.2" y="310">S1</text>
<text x="269.6" y="311.8">SHIELD</text>
</g>
</svg>
